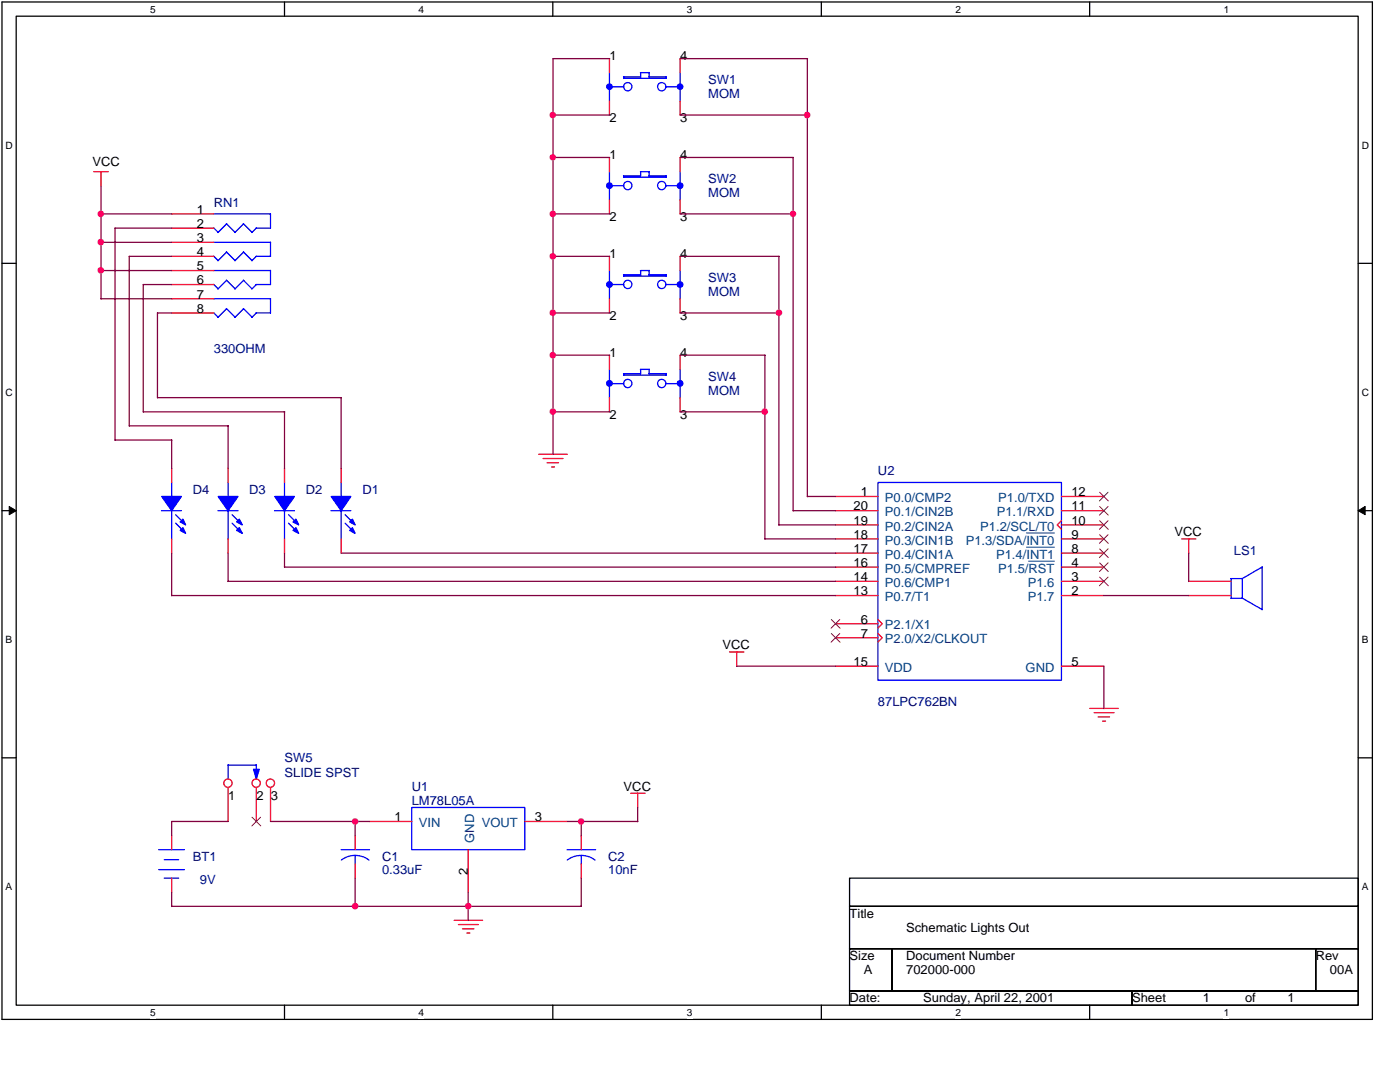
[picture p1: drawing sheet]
<svg xmlns="http://www.w3.org/2000/svg" width="279mm" height="216mm" viewBox="0 0 279 216" stroke-linecap="round" stroke-linejoin="round" font-family="sans-serif">
<path d="M.4 .4h273.5v203h-273.5zM3.2 3.2h267.9v197.4h-267.9z" fill="none" stroke="#000" stroke-width=".25"/>
<g fill="#fff">
<path d="M30 .7h1.1v2.3h-1.1z"/>
<path d="M30 200.9h1.1v2.3h-1.1z"/>
</g>
<path d="M56.8 .4v2.8M56.8 200.6v2.8" fill="none" stroke="#000" stroke-width=".25"/>
<g fill="#fff">
<path d="M83.5 .7h1.1v2.3h-1.1z"/>
<path d="M83.5 200.9h1.1v2.3h-1.1z"/>
</g>
<path d="M110.3 .4v2.8M110.3 200.6v2.8" fill="none" stroke="#000" stroke-width=".25"/>
<g fill="#fff">
<path d="M137.1 .7h1.1v2.3h-1.1z"/>
<path d="M137.1 200.9h1.1v2.3h-1.1z"/>
</g>
<path d="M163.9 .4v2.8M163.9 200.6v2.8" fill="none" stroke="#000" stroke-width=".25"/>
<g fill="#fff">
<path d="M190.7 .7h1.1v2.3h-1.1z"/>
<path d="M190.7 200.9h1.1v2.3h-1.1z"/>
</g>
<path d="M217.5 .4v2.8M217.5 200.6v2.8" fill="none" stroke="#000" stroke-width=".25"/>
<g fill="#fff">
<path d="M244.2 .7h1.1v2.3h-1.1z"/>
<path d="M244.2 200.9h1.1v2.3h-1.1z"/>
<path d="M1.1 27.9h1.5v2.2h-1.5z"/>
<path d="M271.8 27.9h1.4v2.2h-1.4z"/>
<path d="M1.1 77.2h1.5v2.2h-1.5z"/>
<path d="M271.8 77.2h1.4v2.2h-1.4z"/>
</g>
<path d="M.4 52.5h2.8M271.1 52.5h2.8" fill="none" stroke="#000" stroke-width=".25"/>
<g fill="#fff">
<path d="M1.1 126.5h1.3v2.3h-1.3z"/>
<path d="M271.8 126.5h1.3v2.3h-1.3z"/>
</g>
<path d="M.4 101.9h2.8M271.1 101.9h2.8" fill="none" stroke="#000" stroke-width=".25"/>
<path d="M1.8 101.1l1.4 .8-1.4 .8zM271.1 101.9l1.3-.8v1.6z" fill="#000" stroke="#000" stroke-width=".2"/>
<g fill="#fff">
<path d="M1.1 175.9h1.3v2.2h-1.3z"/>
<path d="M271.8 175.9h1.3v2.2h-1.3z"/>
</g>
<path d="M.4 151.2h2.8M271.1 151.2h2.8M169.5 175.2h101.6v5.6h-101.6zM169.5 197.7h56.4v2.9h-56.4zM169.5 180.8h101.6v8.5h-101.6zM169.5 189.3h8.5v8.4h-8.5zM178 189.3h84.6v8.4h-84.6zM225.9 197.7h45.2v2.9h-45.2zM262.6 189.3h8.5v8.4h-8.5z" fill="none" stroke="#000" stroke-width=".25"/>
<g fill="none" stroke="#f00" stroke-width=".25">
<path d="M121.6 11.7v2.8M135.7 11.7v2.8M18.7 34.3h2.9M20.2 34.3v2.8M121.6 20.2v2.8M121.6 31.4v2.9M121.6 39.9v2.8M135.7 20.2v2.8M135.7 31.4v2.9M135.7 39.9v2.8M34.3 42.7h8.4M34.3 45.5h8.4"/>
<path d="M34.3 48.4h8.4M34.3 51.1h8.4M34.3 54h8.4M34.3 56.8h8.4M34.3 59.6h8.4M121.6 51.1v2.9M121.6 59.6v2.9M135.7 51.1v2.9M135.7 59.6v2.9M34.3 62.5h8.4M121.6 70.9v2.8M121.6 79.3v2.9"/>
<path d="M135.7 70.9v2.8M135.7 79.3v2.9M34.3 93.4v2.9M45.5 93.4v2.9M56.8 93.4v2.9M68.1 93.4v2.9M107.5 90.6h5.7M108.4 91.5h4M109.2 92.3h2.3M110.1 93.2h.6M166.8 99.1h8.4M211.8 99.1h8.5"/>
<path d="M34.3 107.5v2.9M45.5 107.5v2.9M56.8 107.5v2.9M68.1 107.5v2.9M166.8 107.5h8.4M166.8 118.8h8.4M166.8 116h8.4M166.8 113.2h8.4M166.8 110.4h8.4M166.8 104.7h8.4M166.8 101.9h8.4M211.8 103.9l-.8 .8 .8 .9"/>
<path d="M211.8 107.5h8.5M211.8 118.8h8.5M211.8 116h8.5M211.8 113.2h8.5M211.8 110.4h8.5M211.8 104.7h8.5M211.8 101.9h8.5M235.8 107.5h2.9M237.2 107.5v2.9M237.2 118.8h8.5M237.2 116h8.5M145.6 130.1h2.9"/>
<path d="M147 130.1v2.9M166.8 132.9h8.4M166.8 124.5h8.4M166.8 127.3h8.4M175.2 123.6l.9 .9-.9 .8M175.2 126.4l.9 .9-.9 .8M211.8 132.9h8.5M45.5 157.1v6.8M51.1 157.1v6.8M54 157.1v6.8M125.9 158.3h2.8M127.3 158.3v2.9"/>
<path d="M217.5 141.4h5.7M218.4 142.2h3.9M219.2 143h2.2M220 143.9h.6M34.3 166.8v2.7M34.3 175.2v2.8M70.9 166.8v2.7M70.9 172.4v2.8M73.7 163.9h8.5M93.4 169.5v8.5M104.7 163.9h8.5M116 166.8v2.7"/>
<path d="M116 172.4v2.8M90.6 183.6h5.7M91.5 184.5h4M92.3 185.3h2.3M93.2 186.2h.6"/>
<circle cx="45.5" cy="156.3" r=".83"/>
<circle cx="51.1" cy="156.3" r=".83"/>
<circle cx="54" cy="156.3" r=".83"/>
</g>
<g fill="none" stroke="#00f" stroke-width=".25">
<path d="M121.6 17.3h2.9M121.6 14.5v5.7M124.4 15.3h3.5M124.5 15.3v.4M124.5 15.6h8.5M127.9 15.4l-.1-.9 1.7-.1v.9h3.4v.3M132.9 17.3h2.9M135.7 14.5v5.7M121.6 37.1h2.9M121.6 34.3v5.6M124.5 35.1v.3M124.5 35.4h8.5"/>
<path d="M129.5 34.2v.9h3.4M129.5 34.3h-1.6v.8h-3.5M132.9 35.1v.3M132.9 37.1h2.9M135.7 34.3v5.6M42.6 54h11.4M42.6 45.5l.9 .9M42.6 42.7l11.4-.1v2.9h-2.9M42.6 48.4h11.4M42.6 51.1l.9 .9M42.6 56.7l.9 .9M42.6 59.6h11.4"/>
<path d="M45.2 50.3l1.7 1.7M45.2 55.9l1.7 1.7M45.2 50.3l-1.7 1.7M45.2 55.9l-1.7 1.8M46.9 46.4l-1.7-1.7-1.7 1.7M48.6 44.6l1.7 1.8M48.6 50.3l1.7 1.7M48.6 55.9l1.7 1.7M48.6 44.7l-1.7 1.7M48.6 50.3l-1.7 1.7M48.6 55.9l-1.7 1.8M51.1 45.5l-.8 .9"/>
<path d="M51.1 51.1l-.8 .9M51.1 56.8l-.8 .9M54 53.9v2.9h-2.9M54 48.3v2.8h-2.9M54 59.6v2.9h-2.9M121.6 56.8h2.9M121.6 54v5.7M124.4 54.8h3.5M124.5 55.1h8.5M124.5 54.8v.3M129.5 53.9v.9h3.4M129.5 54h-1.7l.1 .9"/>
<path d="M132.9 54.8v.3M132.9 56.8h2.9M135.7 54v5.7M42.6 62.4l.9 .9M45.2 61.6l1.7 1.7M45.2 61.6l-1.7 1.7M48.6 61.6l1.7 1.7M48.6 61.6l-1.7 1.7M51.1 62.5l-.8 .8M121.6 76.5h2.9M121.6 73.7v5.7M124.4 74.6h3.5"/>
<path d="M124.5 74.6v.3M124.5 74.9h8.5M132.9 74.5v.4M132.9 74.6h-3.4v-.9h-1.7l.1 .9M132.9 76.5h2.9M135.7 73.7v5.7M34.3 96.3v2.8M45.5 96.3v2.8M56.8 96.3v2.8M68.1 96.3v2.8M175.2 96.3h36.6v39.4h-36.6zM32.2 101.9h4"/>
<path d="M34.3 101.9v5.7M35.1 102.7l1.7 1.7M35.1 104.4l1.7 1.7M43.5 101.9h4M45.5 101.9v5.7M46.3 102.7l1.8 1.7M46.3 104.4l1.8 1.7M54.8 101.9h4M56.8 101.9v5.7M57.6 102.7l1.7 1.7M57.6 104.4l1.7 1.7M66 101.9h4"/>
<path d="M68.1 101.9v5.7M68.9 102.7l1.7 1.7M68.9 104.4l1.7 1.7M245.7 119.4h2.3M247.9 119.3l4 2.3M247.9 115.4v4M251.9 113.2v8.5M251.9 113.1l-4 2.3h-2.2v4M45.5 152.6v2.8M45.5 152.7h5.7M51.1 152.7v2.8M31.7 169.5h5.1"/>
<path d="M31.7 173.5h5.1M32.8 175.2h2.9M32.8 171.5h2.9M68.1 169.5h5.7M68.1 171.6l1.3-.7 1.5-.2 1.4 .2 1.3 .7M70.9 170.7v1.7M82.2 161.1h22.5v8.4h-22.5zM113.2 169.5h5.7M113.2 171.6a4.6 4.6 0 0 1 5.5 0M116 170.7v1.7"/>
<circle cx="125.3" cy="17.3" r=".83"/>
<circle cx="132.1" cy="17.3" r=".83"/>
<circle cx="125.3" cy="37" r=".83"/>
<circle cx="132.1" cy="37" r=".83"/>
<circle cx="125.3" cy="56.8" r=".83"/>
<circle cx="132.1" cy="56.8" r=".83"/>
<circle cx="125.3" cy="76.5" r=".83"/>
<circle cx="132.1" cy="76.5" r=".83"/>
</g>
<g fill="#00f" stroke="#00f" stroke-width=".25">
<path d="M66.1 99.1h3.9l-1.9 2.8z" fill-rule="evenodd"/>
<path d="M70.3 105.3l.6 1.1-1.1-.6z" fill-rule="evenodd"/>
<path d="M70.3 103.6l.6 1.1-1.1-.6z" fill-rule="evenodd"/>
<path d="M54.8 99.1h4l-2 2.8z" fill-rule="evenodd"/>
<path d="M58.5 105.8l.6-.5 .5 1.1z" fill-rule="evenodd"/>
<path d="M58.5 104.1l.6-.5 .5 1.1z" fill-rule="evenodd"/>
<path d="M43.5 99.1h4l-2 2.8z" fill-rule="evenodd"/>
<path d="M47.8 105.3l.6 1.1-1.2-.6z" fill-rule="evenodd"/>
<path d="M47.8 103.6l.6 1.1-1.2-.6z" fill-rule="evenodd"/>
<path d="M32.3 99.1h3.9l-1.9 2.8z" fill-rule="evenodd"/>
<path d="M36.5 105.3l.6 1.1-1.1-.6z" fill-rule="evenodd"/>
<path d="M36.5 103.6l.6 1.1-1.1-.6z" fill-rule="evenodd"/>
<path d="M50.6 153.5h1.1l-.6 1.9z" fill-rule="evenodd"/>
<circle cx="135.7" cy="56.8" r=".56"/>
<circle cx="121.6" cy="56.8" r=".56"/>
<circle cx="135.7" cy="37" r=".56"/>
<circle cx="121.6" cy="37" r=".56"/>
<circle cx="135.7" cy="76.5" r=".56"/>
<circle cx="121.6" cy="76.5" r=".56"/>
<circle cx="135.7" cy="17.3" r=".55"/>
<circle cx="121.6" cy="17.3" r=".55"/>
</g>
<path d="M204.8 106.3h5.6M204.8 109.2h5.6M205.3 112h5.1" fill="none" stroke="#004080" stroke-width=".2"/>
<g fill="none" stroke="#804000" stroke-width=".2">
<path d="M219.5 98.2l1.7 1.8M221.1 98.2l-1.7 1.8M219.5 101.1l1.7 1.7M219.5 103.9l1.7 1.7M219.5 106.7l1.7 1.7M219.5 109.5l1.7 1.8M219.5 112.3l1.7 1.8M219.5 115.2l1.7 1.7M221.1 101.1l-1.7 1.7M221.1 103.9l-1.7 1.7M221.1 106.7l-1.7 1.7M221.1 109.5l-1.7 1.8"/>
<path d="M221.1 112.3l-1.7 1.8M221.1 115.2l-1.7 1.7M165.9 123.6l1.7 1.8M165.9 126.4l1.7 1.7M167.6 123.6l-1.7 1.8M167.6 126.4l-1.7 1.7M50.3 163.1l1.7 1.7M52 163.1l-1.7 1.7"/>
</g>
<g fill="none" stroke="#800040" stroke-width=".25">
<path d="M121.7 11.7h-11.3v79M135.7 11.7h25.5M161.1 11.7v87.4h5.7M20.2 37.1v22.6M110.4 23h11.3M110.4 31.4h11.3M135.7 31.4h22.6v70.5M135.7 23h25.5M20.2 59.6h14.1M20.2 54h14.1M20.2 48.4h14.1M20.2 42.7h14.1"/>
<path d="M34.3 45.5h-11.3v42.3M34.3 51.1h-8.5v33.9M34.3 56.8h-5.7v25.4M110.4 42.7h11.3M110.4 51.1h11.3M135.7 42.7h22.6M135.7 51.1h19.8M155.4 51.1v53.7M31.4 79.3h36.7v14.2M34.3 62.5h-2.9v16.9M110.4 62.5h11.3M110.4 70.9h11.3"/>
<path d="M135.7 62.5h19.8M135.7 70.9h17M152.7 70.9v36.7M23 87.8h11.3M25.8 85h19.8M28.6 82.2h28.2M34.3 87.8v5.7M45.5 85v8.5M56.8 82.2v11.3M110.4 82.2h11.3M135.7 82.2h17M34.3 118.8h132.5"/>
<path d="M34.3 110.4v8.5M45.5 116h121.3M45.5 110.4v5.6M56.8 113.2h110M56.8 110.4v2.8M68.1 110.4h98.7M152.7 107.5h14.1M155.4 104.7h11.4M158.3 101.9h8.5M220.3 118.8h17M237.2 110.4v5.6M147 132.9h19.8"/>
<path d="M220.3 132.9v8.5M34.3 178v2.9M45.6 163.9h-11.3v2.9M54 163.9h19.8M70.9 163.9v2.9M70.9 175.2v5.7M93.4 178v5.7M113.2 163.9h14.1M116 163.9v2.9M116 175.2v5.6M127.3 161.1v2.9M34.3 180.8h81.7"/>
</g>
<g fill="#f0f" stroke="#f0f" stroke-width=".25">
<circle cx="20.1" cy="42.7" r=".56"/>
<circle cx="20.1" cy="48.3" r=".56"/>
<circle cx="20.1" cy="53.9" r=".56"/>
<circle cx="158.2" cy="42.7" r=".55"/>
<circle cx="155.4" cy="62.4" r=".56"/>
<circle cx="110.3" cy="23" r=".56"/>
<circle cx="70.9" cy="163.9" r=".56"/>
<circle cx="70.9" cy="180.8" r=".56"/>
<circle cx="93.4" cy="180.8" r=".56"/>
<circle cx="161.1" cy="23" r=".56"/>
<circle cx="152.6" cy="82.1" r=".56"/>
<circle cx="110.3" cy="31.4" r=".55"/>
<circle cx="110.3" cy="42.7" r=".56"/>
<circle cx="110.3" cy="51.1" r=".56"/>
<circle cx="110.3" cy="62.4" r=".56"/>
<circle cx="110.3" cy="70.9" r=".56"/>
<circle cx="110.3" cy="82.1" r=".56"/>
<circle cx="116" cy="163.9" r=".55"/>
</g>
<g font-size="2.5">
<text x="121.7" y="12">1</text>
<text x="135.8" y="12">4</text>
<text x="121.7" y="24.4">2</text>
<text x="135.8" y="24.4">3</text>
<text x="18.5" y="33.2">VCC</text>
<text x="121.7" y="31.7">1</text>
<text x="135.8" y="31.7">4</text>
<text x="39.3" y="42.6">1</text>
<text x="39.3" y="45.5">2</text>
<text x="121.7" y="44.2">2</text>
<text x="135.8" y="44.2">3</text>
<text x="39.3" y="48.3">3</text>
<text x="39.3" y="51.1">4</text>
<text x="39.3" y="53.9">5</text>
<text x="121.7" y="51.4">1</text>
<text x="135.8" y="51.4">4</text>
<text x="39.3" y="56.7">6</text>
<text x="39.3" y="59.6">7</text>
<text x="39.3" y="62.4">8</text>
<text x="121.7" y="63.9">2</text>
<text x="135.8" y="63.9">3</text>
<text x="121.7" y="71.2">1</text>
<text x="135.8" y="71.2">4</text>
<text x="121.7" y="83.6">2</text>
<text x="135.8" y="83.6">3</text>
<text x="170.3" y="101.9">20</text>
<text x="171.8" y="99">1</text>
<text x="213.8" y="99">12</text>
<text x="213.8" y="101.9">11</text>
<text x="170.3" y="107.5">18</text>
<text x="170.3" y="104.7">19</text>
<text x="213.8" y="104.7">10</text>
<text x="213.8" y="107.5">9</text>
<text x="234.4" y="107">VCC</text>
<text x="170.3" y="113.1">16</text>
<text x="170.3" y="110.3">17</text>
<text x="213.8" y="110.3">8</text>
<text x="213.8" y="113.1">4</text>
<text x="170.3" y="118.8">13</text>
<text x="170.3" y="116">14</text>
<text x="213.8" y="116">3</text>
<text x="213.8" y="118.8">2</text>
<text x="171.8" y="124.4">6</text>
<text x="144.2" y="129.5">VCC</text>
<text x="171.8" y="127.2">7</text>
<text x="170.3" y="132.9">15</text>
<text x="213.8" y="132.9">5</text>
<text x="45.6" y="159.7">1</text>
<text x="51.2" y="159.7">2</text>
<text x="54" y="159.7">3</text>
<text x="124.5" y="157.7">VCC</text>
<text x="78.7" y="163.9">1</text>
<text x="106.7" y="163.9">3</text>
<text x="93.4" y="174.5" transform="rotate(-90 93.4 174.5)">2</text>
<text x="169.5" y="183.1">Title</text>
<text x="180.8" y="185.9">Schematic Lights Out</text>
<text x="169.5" y="191.6">Size</text>
<text x="180.8" y="191.6">Document Number</text>
<text x="262.6" y="191.6">Rev</text>
<text x="172.4" y="194.4">A</text>
<text x="180.8" y="194.4">702000-000</text>
<text x="265.4" y="194.4">00A</text>
<text x="169.5" y="200">Date:</text>
<text x="184.2" y="200">Sunday, April 22, 2001</text>
<text x="225.9" y="200">Sheet</text>
<text x="240" y="200">1</text>
<text x="248.5" y="200">of</text>
<text x="257" y="200">1</text>
</g>
<g font-size="2.5" fill="#000080">
<text x="141.4" y="16.8">SW1</text>
<text x="141.4" y="19.6">MOM</text>
<text x="42.7" y="41.3">RN1</text>
<text x="141.4" y="36.5">SW2</text>
<text x="141.4" y="39.3">MOM</text>
<text x="141.4" y="56.3">SW3</text>
<text x="141.4" y="59.1">MOM</text>
<text x="42.7" y="70.4">330OHM</text>
<text x="141.4" y="76">SW4</text>
<text x="141.4" y="78.8">MOM</text>
<text x="175.2" y="94.9">U2</text>
<text x="38.5" y="98.6">D4</text>
<text x="49.8" y="98.6">D3</text>
<text x="61" y="98.6">D2</text>
<text x="72.3" y="98.6">D1</text>
<text x="246.2" y="110.7">LS1</text>
<text x="175.2" y="140.8">87LPC762BN</text>
<text x="56.8" y="152.1">SW5</text>
<text x="56.8" y="154.9">SLIDE SPST</text>
<text x="82.2" y="157.7">U1</text>
<text x="82.2" y="160.6">LM78L05A</text>
<text x="38.5" y="171.8">BT1</text>
<text x="76.3" y="171.8">C1</text>
<text x="121.4" y="171.8">C2</text>
<text x="39.9" y="176.4">9V</text>
<text x="76.3" y="174.4">0.33uF</text>
<text x="121.4" y="174.4">10nF</text>
</g>
<g font-size="2.5" fill="#004080">
<text x="176.6" y="100.2">P0.0/CMP2</text>
<text x="199.2" y="100.2">P1.0/TXD</text>
<text x="176.6" y="105.9">P0.2/CIN2A</text>
<text x="176.6" y="103">P0.1/CIN2B</text>
<text x="195.6" y="105.9">P1.2/SCL/T0</text>
<text x="198.9" y="103">P1.1/RXD</text>
<text x="176.6" y="111.5">P0.4/CIN1A</text>
<text x="176.6" y="108.7">P0.3/CIN1B</text>
<text x="192.7" y="108.7">P1.3/SDA/INT0</text>
<text x="198.8" y="111.5">P1.4/INT1</text>
<text x="176.6" y="120">P0.7/T1</text>
<text x="176.6" y="117.1">P0.6/CMP1</text>
<text x="176.6" y="114.3">P0.5/CMPREF</text>
<text x="199.2" y="114.3">P1.5/RST</text>
<text x="205.1" y="117.1">P1.6</text>
<text x="205.1" y="120">P1.7</text>
<text x="176.6" y="125.6">P2.1/X1</text>
<text x="176.6" y="128.4">P2.0/X2/CLKOUT</text>
<text x="176.6" y="134.1">VDD</text>
<text x="204.7" y="134.1">GND</text>
<text x="83.6" y="165.1">VIN</text>
<text x="96.1" y="165.1">VOUT</text>
<text x="94.6" y="168.1" transform="rotate(-90 94.6 168.1)">GND</text>
</g>
<g font-size="2">
<text x="30" y="2.6">5</text>
<text x="83.5" y="2.6">4</text>
<text x="137.1" y="2.6">3</text>
<text x="190.7" y="2.6">2</text>
<text x="244.2" y="2.6">1</text>
<text x="1.1" y="29.7">D</text>
<text x="271.8" y="29.7">D</text>
<text x="1.1" y="79">C</text>
<text x="271.8" y="79">C</text>
<text x="1.1" y="128.4">B</text>
<text x="271.8" y="128.4">B</text>
<text x="1.1" y="177.7">A</text>
<text x="271.8" y="177.7">A</text>
<text x="30" y="202.7">5</text>
<text x="83.5" y="202.7">4</text>
<text x="137.1" y="202.7">3</text>
<text x="190.7" y="202.7">2</text>
<text x="244.2" y="202.7">1</text>
</g>
</svg>
